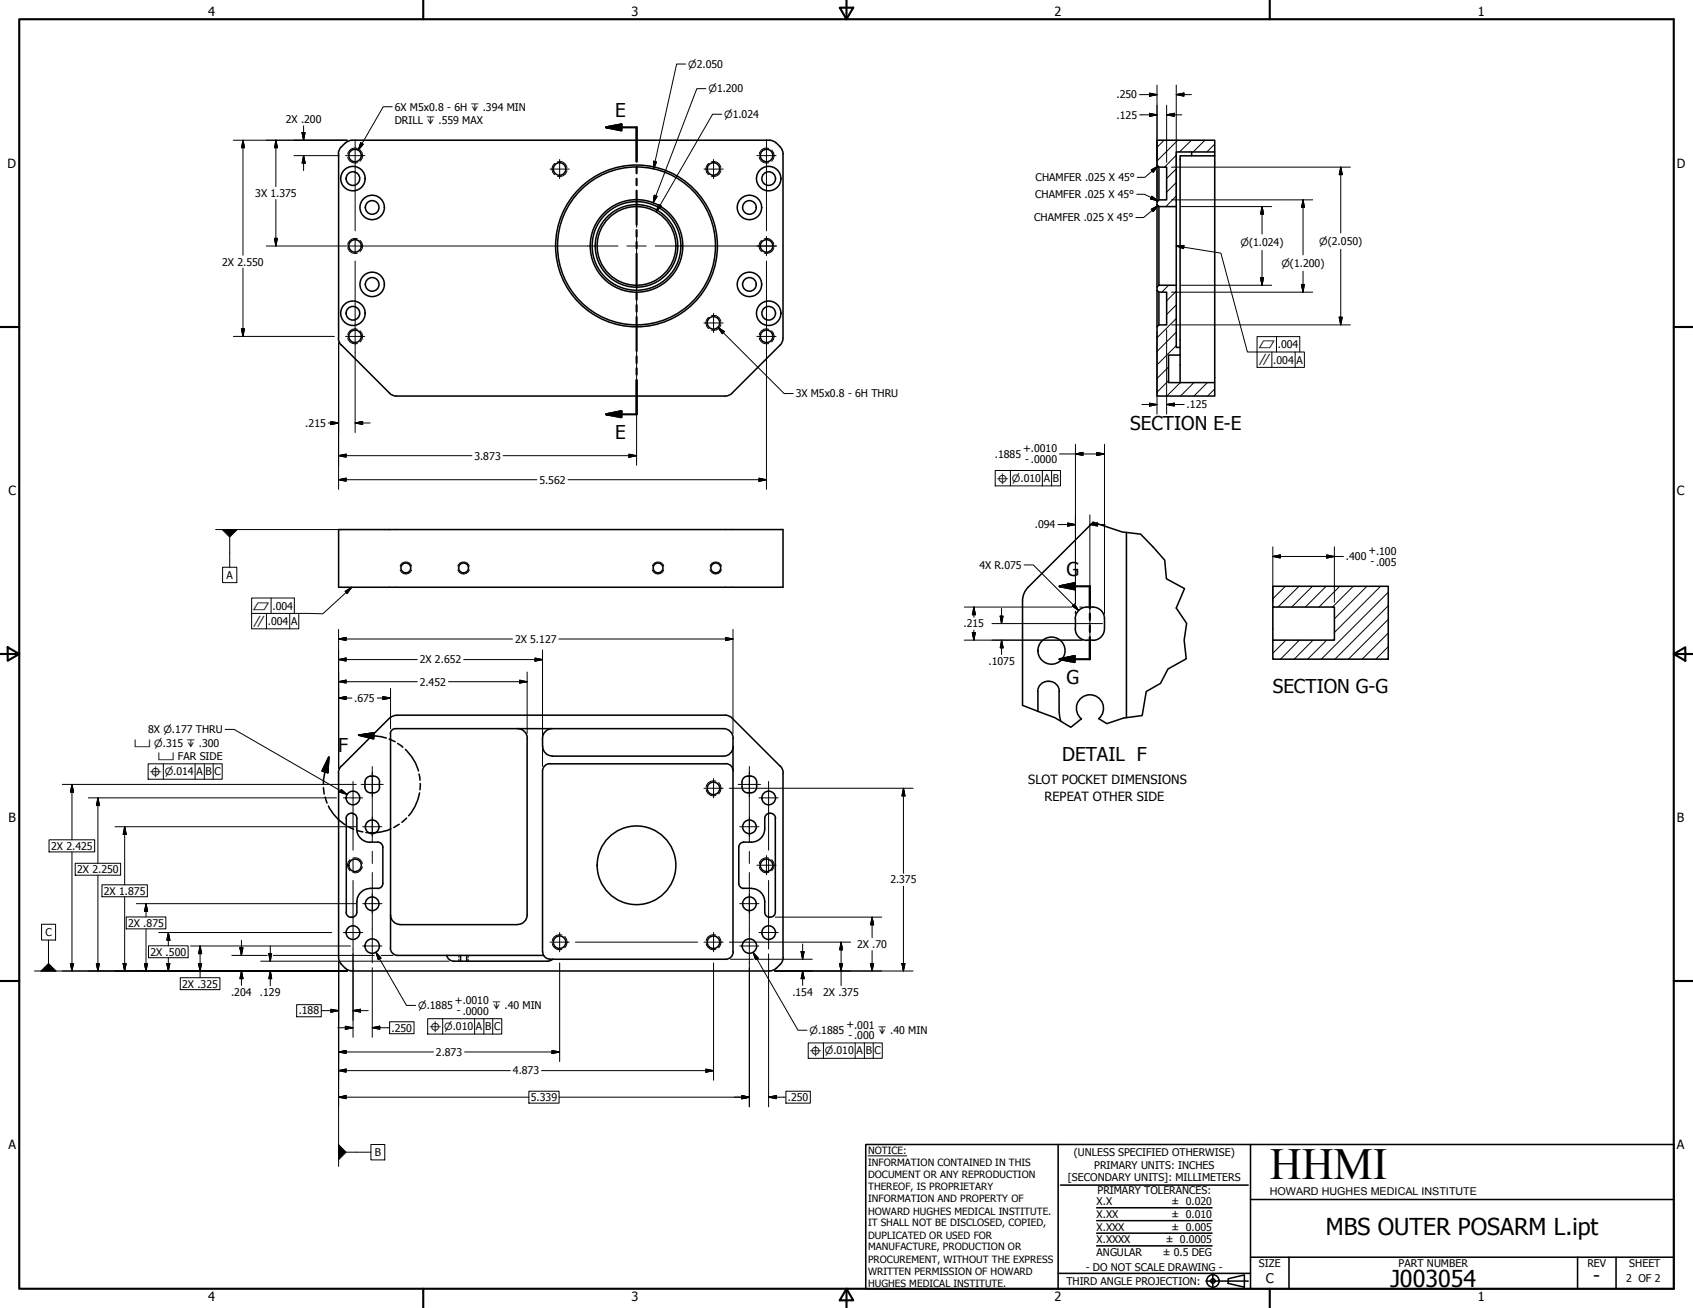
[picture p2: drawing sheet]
<svg xmlns="http://www.w3.org/2000/svg" width="559mm" height="432mm" viewBox="0 0 559 432" stroke-linecap="round" stroke-linejoin="round" font-family="sans-serif">
<!-- layer: Visible (ANSI) -->
<g fill="none" stroke="#000" stroke-width=".51">
<path d="M114 47.2a5.1 5.1 0 0 0-2.3 3.1v61.9l.9 1.7M116.2 46.3h137.8l.9 .1 1.3 .8a5.1 5.1 0 0 1 2.2 3.1v61.9l-.9 1.7-16.3 16.2-1.8 .6h-108.6M116.2 46.3l-1.4 .3-.8 .6M381.9 46.3h19v3.9h-12.7v18h-5.7l-.6-.6v-1l.6-.6h2.6v-10.8h-2.6l-.6-.7zM381.9 54.5v12.1M382.5 55.2v10.8M393.3 50.2v1.2h-3.8v63.3M400.9 50.2v1.2h-7.6M400.9 51.4v74.9M381.9 67.6v27.2M382.5 68.2v26M388.2 68.2v26"/>
<path d="M381.9 95.8v12.1M382.5 94.2h5.7v20.5h1.3v2.5h-3.8v9.1h15.2v4.4h-19v-22.8l.6-.6h2.6v-10.8h-2.6l-.6-.7v-1zM382.5 96.5v10.8M112.6 113.9l16 15.9 1.2 .8 1 .1M389.5 117.2v9.1M111.8 174.8h146.6v19.1h-146.6zM360.8 172.4l-21.5 21.5M371.8 175.8v61.1M339.4 193.9l-1.3 1.7-.6 2.7v34.6M420.1 193.5h38.1v24.1h-38.1v-6.3h20.3v-10.9h-20.3zM354.9 207.5a3.8 3.8 0 0 0 3.8 3.9M355 204.2v3.3"/>
<path d="M358.8 211.3h1.9M360.7 200.4a3.8 3.8 0 0 1 3.9 3.8 7.5 7.5 0 0 1-.7 5.5 3.8 3.8 0 0 1-3.2 1.7M360.7 200.4a4.7 4.7 0 0 0-5.5 2.4l-.3 1.4M420.1 200.4v10.9M128.6 237l-16 16M130.8 236.1h109.1l1.7 .9 16 16M130.8 236.2l-1.4 .3-.8 .6M342.6 228.2v6.6M345.9 224.9a3.3 3.3 0 0 0-3.4 3.4M345.9 224.9h.4M346.3 224.9a3.3 3.3 0 0 1 3.3 3.4M349.6 228.2v6.9"/>
<path d="M349.6 235.1l.5 3M362.7 237.2a4.5 4.5 0 0 0 .3-6.5 4.5 4.5 0 0 0-6.5 .1 4.5 4.5 0 0 0 .4 6.5M111.8 255.2v60.9l.3 1.4 .6 .8M112.6 252.9l-.7 1.3-.2 1M120.5 258.1v1.7M120.5 259.8a1.94 1.94 0 0 0 1.9 1.9M123.3 256.2a2.18 2.18 0 0 0-2.8 2M123.3 256.2a1.94 1.94 0 0 1 2 2M125.2 258.1v1.7M125.3 259.8a1.94 1.94 0 0 1-2 1.9M128.9 242.2v70.8M170.8 240.5a3.2 3.2 0 0 1 3.3 3.2l-.1 58.4"/>
<path d="M179.1 246.4a3.1 3.1 0 0 0 3.2 3.2M181.5 252.2h58M181.5 252.1l-1.1 .2-.8 .7-.5 1.5v59.8M182.2 249.6h56.6M182.3 240.5a3.2 3.2 0 0 0-3.2 3.2v2.7M238.8 240.5h-108.3l-1.2 .5-.5 1.2M238.8 240.5a3.2 3.2 0 0 1 3.2 3.2M239.6 252.1l1.5 .5 .7 .9 .2 1M241.9 243.7v70.6M242 246.4a3.2 3.2 0 0 1-3.2 3.2M244.9 259.8a1.94 1.94 0 0 0 2 1.9M244.9 258.1v1.7"/>
<path d="M246.8 256.2h1M246.9 256.2a1.94 1.94 0 0 0-2 2M247.8 256.2a1.94 1.94 0 0 1 1.9 2M249.7 258.1v1.7M249.7 259.8a1.94 1.94 0 0 1-1.9 1.9M257.6 252.9l.6 .8 .3 1.5M258.4 255.2v60.8M114.2 270.2a1.78 1.78 0 0 1 1.8-1.7 1.78 1.78 0 0 1 1.8 1.7v3.4M114.3 270.1v31M117.7 273.6a4.5 4.5 0 0 0 4.5 4.5M122.2 278l2.9 .1 .8 .4 .4 .7 .1 12.4-.5 1.2-1.2 .5M122.4 261.7h.9"/>
<path d="M246.8 261.7h1M252.4 273.6a4.4 4.4 0 0 1-4.4 4.4l-2.9 .1-.8 .4-.4 .7-.1 12.4 .5 1.2 1.2 .5M254.3 268.5l-1.1 .2-.7 1-.1 3.9M254.3 268.5l1.2 .5 .5 1.2M255.9 270.1v31M122.2 293.3a4.4 4.4 0 0 0-4.4 4.4v3.4M122.2 293.2h2.5M245.5 293.2h2.5M248 293.3a4.4 4.4 0 0 1 4.4 4.4v3.4M112.6 318.3l1.4 1.4M114 319.6l1.3 .8 .9 .1M114.2 301.1l.5 1.2 1.2 .5"/>
<path d="M116 302.8h.1M117.8 301.1l-.5 1.2-1.2 .5M128.8 313l.3 1 .7 .9 1.5 .5h20.7M128.9 302a3.1 3.1 0 0 0 3.1 3.2M132.1 305.2h38.7M147.4 315.4l.9 1.4 1.5 .5M149.8 317.3h30.9M152 317.3v-1.9h2.1v1.9M154.1 315.4h25.3M174 302a3.1 3.1 0 0 1-3.2 3.2M179.1 314.2l.3 1.2M179.4 315.4l1.1 1 1 .2"/>
<path d="M182.4 316.7l-1.6 .6M242 314.2l-.5 1.6-.9 .6-1 .3h-58.1M252.4 301.1l.5 1.2 1.2 .5M254.1 302.8h.2M255.9 301.1l-.5 1.2-1.1 .5M258.5 316.1l-.1 1a5.8 5.8 0 0 1-2.6 2.8l-1.8 .6h-137.8"/>
<circle cx="116.5" cy="59" r="4"/>
<circle cx="116.5" cy="59" r="2.25"/>
<circle cx="117.2" cy="51.3" r="2.06"/>
<circle cx="184.7" cy="55.8" r="2.06"/>
<circle cx="235.5" cy="55.8" r="2.06"/>
<circle cx="253" cy="51.3" r="2.06"/>
<circle cx="253.7" cy="59" r="4"/>
<circle cx="253.7" cy="59" r="2.25"/>
<circle cx="122.8" cy="68.5" r="4"/>
<circle cx="122.8" cy="68.5" r="2.25"/>
<circle cx="247.4" cy="68.5" r="4"/>
<circle cx="247.4" cy="68.5" r="2.25"/>
<circle cx="117.2" cy="81.2" r="2.06"/>
<circle cx="122.8" cy="93.9" r="4"/>
<circle cx="122.8" cy="93.9" r="2.25"/>
<circle cx="210.1" cy="81.2" r="26.1"/>
<circle cx="210.1" cy="81.2" r="13"/>
<circle cx="210.1" cy="81.2" r="14.6"/>
<circle cx="210.1" cy="81.2" r="15.3"/>
<circle cx="210.1" cy="81.2" r="13.6"/>
<circle cx="210.1" cy="81.2" r="26.7"/>
<circle cx="247.4" cy="93.9" r="4"/>
<circle cx="247.4" cy="93.9" r="2.25"/>
<circle cx="253" cy="81.2" r="2.06"/>
<circle cx="116.5" cy="103.4" r="4"/>
<circle cx="116.5" cy="103.4" r="2.25"/>
<circle cx="117.2" cy="111" r="2.06"/>
<circle cx="235.5" cy="106.6" r="2.06"/>
<circle cx="253" cy="111" r="2.06"/>
<circle cx="253.7" cy="103.4" r="4"/>
<circle cx="253.7" cy="103.4" r="2.25"/>
<circle cx="134" cy="187.5" r="1.62"/>
<circle cx="153" cy="187.5" r="1.62"/>
<circle cx="217.2" cy="187.5" r="1.62"/>
<circle cx="236.3" cy="187.5" r="1.62"/>
<circle cx="347.1" cy="214.8" r="4.5"/>
<circle cx="116.5" cy="263.4" r="2.25"/>
<circle cx="122.8" cy="273" r="2.25"/>
<circle cx="235.5" cy="260.3" r="2.06"/>
<circle cx="247.4" cy="273" r="2.25"/>
<circle cx="253.7" cy="263.4" r="2.25"/>
<circle cx="117.2" cy="285.7" r="2.06"/>
<circle cx="122.8" cy="298.4" r="2.25"/>
<circle cx="210.1" cy="285.7" r="13"/>
<circle cx="247.4" cy="298.4" r="2.25"/>
<circle cx="253" cy="285.7" r="2.06"/>
<circle cx="116.5" cy="307.9" r="2.25"/>
<circle cx="122.8" cy="312.3" r="2.38"/>
<circle cx="184.7" cy="311.1" r="2.06"/>
<circle cx="235.5" cy="311.1" r="2.06"/>
<circle cx="247.4" cy="312.3" r="2.38"/>
<circle cx="253.7" cy="307.9" r="2.25"/>
</g>
<!-- layer: Hidden Narrow (ANSI) -->
<g fill="none" stroke="#000" stroke-width=".33">
<path d="M114.8 51.9a2.37 2.37 0 0 0 3.2 1.8M118 49a2.34 2.34 0 0 0-3.2 1.9M118.9 49.5a2.47 2.47 0 0 1 0 3.7M183.1 54a2.35 2.35 0 0 0 0 3.7M184 53.5a2.34 2.34 0 0 1 3.1 1.8M187.1 56.3a2.37 2.37 0 0 1-3.1 1.9M233.9 54a2.35 2.35 0 0 0 0 3.7M234.8 53.5a2.34 2.34 0 0 1 3.1 1.8M237.9 56.3a2.37 2.37 0 0 1-3.1 1.9M250.6 51.9a2.34 2.34 0 0 0 3.1 1.8M253.7 49a2.27 2.27 0 0 0-3.1 1.9M254.7 49.5a2.47 2.47 0 0 1 0 3.7"/>
<path d="M118 78.9a2.34 2.34 0 0 0-3.2 1.8M118.9 79.4a2.47 2.47 0 0 1 0 3.7M251.3 79.4a2.47 2.47 0 0 0 0 3.7M252.2 78.9a2.34 2.34 0 0 1 3.2 1.8M114.8 81.7a2.37 2.37 0 0 0 3.2 1.9M255.4 81.7a2.37 2.37 0 0 1-3.2 1.9M114.8 111.6a2.37 2.37 0 0 0 3.2 1.8M118 108.7a2.34 2.34 0 0 0-3.2 1.9M118.9 109.2a2.47 2.47 0 0 1 0 3.7M233.9 104.8a2.35 2.35 0 0 0 0 3.7M234.8 104.3a2.34 2.34 0 0 1 3.1 1.8M237.9 107.1a2.37 2.37 0 0 1-3.1 1.9"/>
<path d="M250.6 111.6a2.34 2.34 0 0 0 3.1 1.8M253.7 108.7a2.27 2.27 0 0 0-3.1 1.9M254.7 109.2a2.47 2.47 0 0 1 0 3.7M132.1 188.2a2.03 2.03 0 0 0 1.9 1.3 2.03 2.03 0 0 0 1.9-1.3M132.1 186.9a1.96 1.96 0 0 1 1.9-1.4 1.96 1.96 0 0 1 1.8 1.4M151.1 188.2a2.03 2.03 0 0 0 1.9 1.3 2.03 2.03 0 0 0 1.9-1.3M151.1 186.9a1.96 1.96 0 0 1 1.9-1.4 1.96 1.96 0 0 1 1.9 1.4M215.3 188.2a2.03 2.03 0 0 0 1.9 1.3 2.03 2.03 0 0 0 1.9-1.3M215.3 186.9a1.96 1.96 0 0 1 1.9-1.4 1.96 1.96 0 0 1 1.9 1.4M234.3 188.2a2.03 2.03 0 0 0 1.9 1.3 2.03 2.03 0 0 0 1.9-1.3M234.4 186.9a1.96 1.96 0 0 1 1.9-1.4 1.96 1.96 0 0 1 1.8 1.4M236.3 257.9a2.45 2.45 0 0 0-3.2 1.8"/>
<path d="M237.2 258.4a2.47 2.47 0 0 1 0 3.7M233.1 260.7a2.37 2.37 0 0 0 3.2 1.9M115.5 283.8a2.47 2.47 0 0 0 0 3.7M116.5 283.3a2.37 2.37 0 0 1 3.1 1.8M119.6 286.1a2.34 2.34 0 0 1-3.1 1.9M250.6 286.1a2.34 2.34 0 0 0 3.1 1.9M253.7 283.3a2.37 2.37 0 0 0-3.1 1.8M254.7 283.8a2.47 2.47 0 0 1 0 3.7M151.4 315.4v.6M151.4 316.7v.6M154.6 315.4v.6M154.6 316.7v.6"/>
<path d="M182.3 311.5a2.37 2.37 0 0 0 3.2 1.9M185.5 308.7a2.45 2.45 0 0 0-3.2 1.8M186.4 309.2a2.47 2.47 0 0 1 0 3.7M233.1 311.5a2.37 2.37 0 0 0 3.2 1.9M236.3 308.7a2.45 2.45 0 0 0-3.2 1.8M237.2 309.2a2.47 2.47 0 0 1 0 3.7"/>
</g>
<!-- layer: Symbol (ANSI) -->
<path d="M360.8 172.4l9.7 3.2 6 .7 4.1 4.3 3.8 4.3 .6 6.2 6 3.2-2.8 6.4 3.5 5.1-.9 5.5 .7 6.2-6 3.4-2.5 4.7-4.7 2.7-1.3 7.9-6.2 .8-5.5 1.9-2.7-1.7M337.5 232.9l5.1 1.9a33.1 33.1 0 0 1 10.8 5.3l3.5-2.8" fill="none" stroke="#000" stroke-width=".51"/>
<!-- layer: Title (ANSI) -->
<g fill="none" stroke="#000" stroke-width=".7">
<path d="M200.1 42l5-.9v2zM200.1 42h10v11.3M210.1 55.1v2.1M210.1 59v2.2M210.1 62.9v11.3M210.1 75.9v2.2M210.1 79.9v2.1M210.1 83.8v11.3M210.1 96.8v2.1M210.1 100.7v2.2M210.1 104.6v11.3M210.1 117.7v2.1"/>
<path d="M200.1 136.8l5-1v1.9zM210.1 121.6v2.1M210.1 125.5v11.3h-10M349.8 193.5l4.9-1v2.1zM349.8 193.5h9.9v7.3M349.8 217.6l4.9-1v2zM359.7 202.6v2.1M359.7 206.4v2.2M359.7 210.4v7.2h-9.9"/>
</g>
<path d="M200.1 42l5-.9zM200.1 42l5-.9v2zM200.1 136.8l5-1zM200.1 136.8l5-1v1.9zM349.8 193.5l4.9-1zM349.8 193.5l4.9-1v2.1zM349.8 217.6l4.9-1zM349.8 217.6l4.9-1v2z" fill="#000" stroke="#000" stroke-width=".7"/>
<!-- layer: Hatch (ANSI) -->
<g fill="none" stroke="#000" stroke-width=".51">
<path d="M108.5 249.9l-.3 5.2-1.9-.6zM108.5 249.9l-1.2 4.9-.6 4.2M118.4 242.7l5-.8-.1 2zM118.4 242.7l5 .2 4.1 .7M128.5 244l1.9 .9M131.3 245.4l1.7 1.3M133.8 247.4a15.4 15.4 0 0 1 4.3 7.1M138.3 255.5l.3 2.1M138.7 258.6l-.1 2.1M106.7 260l.3 2.1M107.3 263.1l.6 2M108.4 266.1a15.7 15.7 0 0 0 5.5 6.2"/>
<path d="M114.8 272.8l1.9 .9M117.7 274.1l2.1 .5M129 273.6a15.8 15.8 0 0 1-8.2 1.2M131.8 272.1l-1.8 1.1M134.2 270.1l-1.5 1.4M138.5 261.7a15.4 15.4 0 0 1-3.6 7.6"/>
</g>
<path d="M108.5 249.9l-.3 5.2zM108.5 249.9l-.3 5.2-1.9-.6zM118.4 242.7l5-.8zM118.4 242.7l5-.8-.1 2z" fill="#000" stroke="#000" stroke-width=".51"/>
<!-- layer: Break Line (ANSI) -->
<g fill="none" stroke="#000" stroke-width=".7">
<path d="M6.3 6.3h546.1v419.1h-546.1zM139.7 0v6.3M277.2 2.5h4.4l-2.2 3.8zM279.4 0v6.3M419.1 0v6.3M0 107.9h6.3M552.4 107.9h6.4M0 215.9h6.3M2.5 213.7l3.8 2.2-3.8 2.2zM552.4 215.9l3.9-2.2v4.4zM552.4 215.9h6.4M0 323.8h6.3"/>
<path d="M552.4 323.8h6.4M139.7 425.4v6.4M279.4 425.4l2.2 3.9h-4.4zM279.4 425.4v6.4M419.1 425.4v6.4"/>
</g>
<!-- layer: Border (ANSI) -->
<g fill="none" stroke="#000" stroke-width=".51">
<path d="M285.8 377.8h266.6v47.6h-266.6zM349.2 377.8v47.6M412.7 377.8v47.6M350 391.2h62M361.9 398.7h38.1M412.7 396h139.7M361.9 411.3h38.1M361.9 407.1h38.1M361.9 403h38.1M412.7 415h139.7M425.4 415v10.4M520.7 415v10.4"/>
<path d="M533.4 415v10.4M349.2 420.4h63.5M398 422.9h14M400.3 420.6v4.6M405.4 422.1l5.3-1.2v4l-5.3-1.2z"/>
<circle cx="400.3" cy="422.9" r="2.06"/>
<circle cx="400.3" cy="422.9" r=".73"/>
</g>
<path d="M286.5 381.6h12.8" fill="none" stroke="#000" stroke-width=".33"/>
<!-- layer: Section Line (ANSI) -->
<g fill="none" stroke="#000" stroke-width=".33">
<path d="M384.2 46.3l-2.3 2.3M388.2 55.8l-3.1 3.1M388.2 51.2l-3.8 4M388.7 46.3l-6.8 6.8M393.3 46.3l-4 3.9M397.7 46.3l-3.9 3.9M400.9 47.6l-2.6 2.6M382.5 66l-.6 .6M388.2 64.7l-3.4 3.5M388.2 60.3l-3.1 3.1M385.7 94.2l-2.2 2.3M388.2 96.1l-3.1 3.2"/>
<path d="M388.2 114.1l-6.3 6.4M388.2 109.7l-6.3 6.3M388.2 105.2l-6.3 6.3M388.2 100.6l-3.1 3.2M385.7 125.7l-3.8 3.8M385.7 121.2l-3.8 3.8M389.6 126.3l-4.5 4.4M394.1 126.3l-4.5 4.4M398.5 126.3l-4.4 4.4M400.9 128.4l-2.3 2.3M424.2 193.5l-4.1 4.2M428.8 193.5l-7 6.9"/>
<path d="M433.2 193.5l-6.9 6.9M437.7 193.5l-6.9 6.9M442.2 193.5l-6.8 6.9M446.7 193.5l-6.9 6.9M451.2 193.5l-10.8 10.8M455.7 193.5l-15.3 15.3M458.2 200l-17.6 17.6M458.2 195.5l-22.1 22.1M424.4 211.3l-4.3 4.3M428.9 211.3l-6.2 6.3M433.4 211.3l-6.2 6.3M437.9 211.3l-6.3 6.3"/>
<path d="M458.2 213.5l-4.1 4.1M458.2 209l-8.6 8.6M458.2 204.5l-13.1 13.1"/>
</g>
<!-- layer: Visible Narrow (ANSI) -->
<g fill="#000" stroke="#000" stroke-width=".33">
<path d="M119.1 47.1l-.9 2.5zM119.1 47.1l.8 .5-1.7 2zM382.2 54.9l-1.6 1.9zM380 56.1l2.2-1.2-1.6 1.9zM379.7 65.7l2.5 .6zM380.2 64.8l2 1.5-2.5-.6zM382.2 67.9l-1.6 1.9zM380 69.1l2.2-1.2-1.6 1.9zM388.2 81.2l2.6-.1zM388.2 81.2l2.6-.1-.1 1zM237 108.1l2.1 1.4zM237 108.1l2.1 1.4-.7 .7z"/>
<path d="M73.3 174.8h5zM73.3 174.8h5l-2.5 2.5zM116.1 193.9l-1.5 2zM113.9 195.2l2.2-1.3-1.5 2zM112.1 261.5l2.5 .8zM112.6 260.6l2 1.7-2.5-.8zM124.1 314.4l1.6 1.9zM124.1 314.4l1.6 1.9-.9 .5zM248.5 314.4l1.8 1.9zM248.5 314.4l1.8 1.9-.9 .5zM13.5 320.5h5zM16 318.1l2.5 2.4h-5z"/>
<path d="M111.8 377.9v4.9zM111.8 377.9l2.4 2.5-2.4 2.4z"/>
</g>
<g fill="none" stroke="#000" stroke-width=".33">
<path d="M129.5 35.2h-3l-8.3 14.4M119.1 47.1l.8 .5-1.7 2zM380 56.1l2.2-1.2-1.6 1.9zM382.2 54.9l-4.3 3.6h-2.6M375.2 64.1h2.5l4.5 2.2M380 69.1l2.2-1.2-1.6 1.9zM380.2 64.8l2 1.5-2.5-.6zM382.2 67.9l-4.8 3.9h-2.5M388.2 81.2l2.6-.1-.1 1zM388.2 81.2l14.8 2.4 8.7 32.6h18.8v5.1h-15.6v-10.2h14.1v5.1M237 108.1l2.1 1.4-.7 .7zM237 108.1l21.8 21.8h3"/>
<path d="M419.8 116.2v5.1M421.3 111.1v5.1M427.5 116.2v5.1M328.5 155.3h21.5v5.1h-21.5zM333.5 155.3v5.1M344 155.3v5.1M347.1 155.3v5.1M71.2 174.8h58M75.8 177.3v10M73.5 187.3h4.7v5h-4.7zM89.5 197.4v5.1M113.9 195.2l2.2-1.3-1.5 2z"/>
<path d="M116.1 193.9l-9.5 8.7-8-.1M83.1 202.5h15.5v5.1h-15.5v-10.2h14.1v5.1M87.9 202.5v5.1M95.6 202.5v5.1M48.9 252.2h24.4v5h-24.4zM53.9 252.2v5M64.4 252.2v5M67.4 252.2v5M70.4 252.2v5M74.3 240.8h3l37.3 21.5M112.6 260.6l2 1.7-2.5-.8zM13.7 305.1h4.7v5.2h-4.7z"/>
<path d="M16 310.3v7.8M111.8 317.7v67.4M124.1 314.4l1.6 1.9-.9 .5zM124.1 314.4l10.1 17.5h3M248.5 314.4l1.8 1.9-.9 .5zM248.5 314.4l14.9 25.7h3M11.4 320.5h103.2M141.2 336.3h24.4v5.1h-24.4zM146.1 336.3v5.1M156.7 336.3v5.1M159.7 336.3v5.1M162.6 336.3v5.1"/>
<path d="M266.8 344.3h24.4v5.1h-24.4zM271.8 344.3v5.1M282.3 344.3v5.1M285.3 344.3v5.1M288.2 344.3v5.1M122.4 377.8h4.6v5.1h-4.6zM114.2 380.4h8.2"/>
</g>
<!-- layer: Detail Boundary (ANSI) -->
<g fill="none" stroke="#000" stroke-width=".33">
<path d="M114 51.4h6.4M181.5 55.8h6.4M184.7 52.6v6.4M232.3 55.8h6.4M235.5 52.6v6.4M249.8 51.4h6.4M210.1 65v10.1M210.1 78v6.4M253 78v6.4M193.9 81.2h10.1M206.9 81.2h6.4M210.1 87.4v9.9"/>
<path d="M216.3 81.2h40M249.8 81.2h6.4M114 111.1h6.4M232.3 106.6h6.4M235.5 103.4v6.4M249.8 111.1h6.4M235.5 257v6.4M113.3 263.4h6.4M119.7 272.9h6.3M122.9 269.7v6.4M232.3 260.2h6.4M244.2 272.9h6.3"/>
<path d="M247.3 269.7v6.4M250.5 263.4h6.4M119.7 298.3h6.3M122.9 295.1v6.4M244.2 298.3h6.3M247.3 295.1v6.4M249.8 285.6h6.4M253 282.4v6.4M113.3 307.8h6.4M119.7 312.3h6.3M181.5 311h6.4M184.7 307.8v6.4"/>
<path d="M232.3 311h6.4M235.5 307.8v6.4M244.2 312.3h6.3M250.5 307.8h6.4"/>
</g>
<!-- layer: Dimension (ANSI) -->
<g fill="none" stroke="#000" stroke-width=".33">
<path d="M117.2 46.1v30.1M253 46.1v30.1M117.2 79.2v4M253 79.2v4M117.2 86.2v30.1M253 86.2v30.1M355.6 205.9h8.3M359.7 201v9.7M116.5 258v22.7M119.2 259h7.3M122.9 255v8M122.9 253v25.1"/>
<path d="M243.6 259h7.4M247.3 255v8M247.3 253v25.1M253.7 258v22.7M116.5 283.7v4M116.5 290.6v22.7M122.9 281.1v4M122.9 288v29.9M247.3 281.1v4M247.3 288v29.9M253.7 283.7v4M253.7 290.6v22.7"/>
</g>
<!-- layer: Center Mark (ANSI) -->
<g fill="none" stroke="#000" stroke-width=".33">
<path d="M226.3 21.1h-3l-7.6 34.7M233 29.3h-3l-14.4 37.7M238.2 37.7h-3l-18.6 32.2M376.1 31.2h5.8M376.2 37.9h5.7M379.4 37.4l2.5 .5-2.5 .5zM379.4 30.7l2.5 .5-2.5 .6zM381.9 28.1v26.5M385.1 37.9l2.5-.5v1zM385.1 37.9h5M385.1 34.7v18.9M388.2 31.2l2.6-.5v1.1z"/>
<path d="M388.2 31.2h5.1M388.2 28.1v38.5M77 46.3h37.6M80.2 46.3l.5 2.5h-1zM80.2 46.3v38M91.1 46.3l.5 2.5h-1zM91.1 46.3v15.3M97 51.4h15M99.7 43.8h1l-.5 2.5zM100.2 51.4l.5 2.4h-1zM100.2 41.5v4.8M100.2 51.4v4.9"/>
<path d="M215.8 53.2l.9 .3-1 2.3zM381.9 56.5v8.5M386.7 55.2h59M442.5 55.2l.5 2.5h-1zM442.5 55.2v21.7M90.6 78.7h1l-.5 2.5zM91.1 65.8v15.4M216 64.5l.9 .3-1.3 2.2zM217.4 67.5l.9 .5-1.7 1.9zM386.7 66h46.6M389.8 68.2h29.9M416.6 68.2l.5 2.5h-1z"/>
<path d="M416.6 68.2v9.1M430.1 66l.4 2.5h-.9zM430.1 66v18.1M80.2 88.5v22.6M87.9 81.2h29.2M117.3 81.2h76.6M210.1 98.9v54.7M386.7 96.5h46.6M389.8 94.2h29.9M416.1 91.7h1l-.5 2.5zM416.6 82.7v11.5M429.6 93.9h.9l-.4 2.6z"/>
<path d="M430.1 89.5v7M442.5 82.3v25M77 111.1h33.4M79.7 108.5h1l-.5 2.6zM111.8 113.2v48.3M117.2 116.3v26.5M253 116.3v45.2M381.9 109.5v27.2M385.1 108.8v27.9M386.7 107.3h59M442 104.7h1l-.5 2.6zM108.3 139.6h3.5"/>
<path d="M109.2 139.1l2.6 .5-2.6 .5zM117.2 139.6l2.5-.5v1zM117.2 139.6h5M376.9 133.5h5M379.4 133.1l2.5 .4-2.5 .5zM385.1 133.5l2.5-.4v.9zM385.1 133.5h5.7M111.8 150.4l2.4-.5v1zM111.8 158.4l2.4-.5v1zM111.8 150.4h44M111.8 158.4h65.4M166.1 150.4h44"/>
<path d="M187.5 158.4h65.5M207.6 149.9l2.5 .5-2.5 .5zM250.5 157.9l2.5 .5-2.5 .5zM349.7 149.9h14.9M355 149.9l2.4-.5v1zM355 146.7v52.6M362 149.4l2.6 .5-2.6 .5zM364.6 146.7v55.9M349.2 173.2h5.8M352.4 172.7l2.6 .5-2.6 .5zM359.7 173.2l2.6-.5v1zM359.7 173.2h5"/>
<path d="M359.7 170v29.5M338 186.5h3.1l14.9 15M354.6 199.4l1.4 2.1-2.1-1.4zM420.1 183.7l2.5-.5v1zM420.1 183.7h23.3M420.1 180.5v18.3M437.9 183.2l2.5 .5-2.5 .5zM440.4 180.5v18.3M111.8 217.7l2.4-.5v1zM111.8 210.9l2.4-.5v1.1zM111.8 207.8v45.8M111.8 217.7h25.9"/>
<path d="M111.8 210.9h57.4M153 217.7h26.1M176.6 217.2l2.5 .5-2.5 .5zM179.1 214.6v38.4M184.5 210.9h57.4M239.5 210.4l2.4 .5-2.4 .6zM241.9 207.8v34.3M318.3 211.3h38.9M318.3 200.4h35.5M320.9 208.9h1l-.5 2.4zM321.4 200.4l.5 2.5h-1zM321.4 200.4v3.4"/>
<path d="M321.4 208v3.3M327.4 205.9h28.2M330.1 203.4h1l-.5 2.5zM330.6 211.3l.5 2.6h-1zM330.6 200.9v5M330.6 211.3v4.8M355 201.8v.8M356.4 200.4h.8M111.8 230.4l2.4-.5v1zM111.8 225l2.4-.5v1zM111.8 230.4h4.3M111.8 225h25.9"/>
<path d="M124.5 230.4h4.4M126.4 229.9l2.5 .5-2.5 .5zM128.9 227.3v13.3M148 225h26M171.5 224.5l2.5 .5-2.5 .5zM174 221.9v20.2M20.6 259h95.8M23.7 259l.6 2.5h-1.1zM23.7 259v18.2M116.6 259h1M16.2 277.2h15v4h-15zM29.1 263.4h82"/>
<path d="M32.3 263.4l.5 2.5h-1zM32.3 263.4v21.6M38 272.9h78.4M41.1 272.9l.6 2.6h-1.1zM41.1 272.9v19.2M116.6 272.9h.8M240.7 260.2h6.6M247.5 260.2h6.1M253.8 260.2h47.6M298.2 260.2l.5 2.6h-1zM298.2 260.2v28.1M23.7 281.2v39.3"/>
<path d="M24.8 285h15v3.9h-15zM32.3 288.9v31.6M33.7 292.1h14.9v3.9h-14.9zM41.1 296v24.5M45 298.3h71.4M48.2 298.3l.5 2.6h-1zM48.2 298.3v4.4M116.6 298.3h.8M298.2 292.5v28M23.2 318.1h1.1l-.6 2.4zM31.8 318.1h1l-.5 2.4zM40.6 318.1h1.1l-.6 2.4z"/>
<path d="M41.7 302.7h13v3.9h-13zM47.7 318.1h1l-.5 2.4zM48.2 306.6v13.9M49 312.2h13.1v4h-13.1zM52.4 307.8h57.1M55.1 318.1h1l-.5 2.4zM55.6 307.8l.5 2.6h-1zM55.6 307.8v4.4M55.6 316.2v4.3M62.9 312.3h52.8M65.5 318.1h1l-.5 2.4zM66 312.3l.5 2.5h-1z"/>
<path d="M66 312.3v10.5M76.5 315.4h11.7M79.2 312.9h1l-.5 2.5zM79.7 310.4v5M86 317.3h36.7M88.7 314.8h1l-.5 2.5zM89.2 312.3v5M90.2 315.4h32.5M111.8 317.6v47.8M116.5 313.3v29.2M122.9 319.5v23M122.9 315.4h.6"/>
<path d="M122.9 317.3h25.3M125.8 315.4h3.9M184.7 317.9v32.6M189.9 311h40.4M235.5 317.9v38.7M240.7 311h6.6M241.1 316.7h6.2M247.3 317.9v47.5M247.5 311h6.1M247.5 316.7h1.2M249.4 316.7h18.7M253.7 314.9v50.5"/>
<path d="M253.8 311h27M255.8 302.8h35.2M264.4 314.1h1l-.5 2.6zM264.9 311.7v5M277.1 318.1h1l-.5 2.4zM277.6 311l.5 2.6h-1zM277.6 311v14.4M287.3 318.1h1.1l-.6 2.4zM287.8 302.8l.6 2.5h-1.1zM287.8 302.8v6.8M287.8 313.8v6.7M297.7 318.1h1l-.5 2.4z"/>
<path d="M20.6 320.5h94M59.5 322.8h13.1v3.9h-13.1zM79.7 320.5l.5 2.6h-1zM79.7 320.5v4.8M89.2 320.5l.5 2.6h-1zM89.2 320.5v4.9M97.9 331.7h8.1v4h-8.1zM106 333.6h5.8M109.2 333.2l2.6 .4-2.6 .5zM111.5 339.3h5M114 338.8l2.5 .5-2.5 .5zM116.5 333.6l2.5-.4v.9z"/>
<path d="M116.5 333.6h5M122.9 339.3l2.4-.5v1zM122.9 339.3h5.7M128.6 337.3h8.1v3.9h-8.1zM255.6 320.5h45.8M264.9 320.5l.5 2.6h-1zM264.9 320.5v4.8M111.8 347.3l2.4-.5v1zM111.8 353.4l2.4-.5v1zM111.8 347.3h31.3M111.8 353.4h56.7M153.4 347.3h31.3"/>
<path d="M178.8 353.4h56.7M182.2 346.8l2.5 .5-2.5 .5zM233 352.9l2.5 .5-2.5 .5zM111.8 362.2l2.4-.5v1zM111.8 362.2h62.8M174.6 360.2h9.9v4h-9.9zM184.5 362.2h62.8M244.9 361.7l2.4 .5-2.4 .5zM253.7 362.2l2.5-.5v1zM253.7 362.2h5.7M259.4 360.2h8.1v4h-8.1z"/>
</g>
<g fill="#000" stroke="#000" stroke-width=".33">
<path d="M379.4 38.4l2.5-.5zM379.4 37.4l2.5 .5-2.5 .5zM379.4 31.8l2.5-.6zM379.4 30.7l2.5 .5-2.5 .6zM385.1 37.9l2.5-.5zM385.1 37.9l2.5-.5v1zM388.2 31.2l2.6-.5zM388.2 31.2l2.6-.5v1.1zM80.2 46.3l.5 2.5zM80.2 46.3l.5 2.5h-1zM91.1 46.3l.5 2.5zM91.1 46.3l.5 2.5h-1z"/>
<path d="M99.7 43.8l.5 2.5zM99.7 43.8h1l-.5 2.5zM100.2 51.4l.5 2.4zM100.2 51.4l.5 2.4h-1zM215.8 53.2l-.1 2.6zM215.8 53.2l.9 .3-1 2.3zM442.5 55.2l.5 2.5zM442.5 55.2l.5 2.5h-1zM90.6 78.7l.5 2.5zM90.6 78.7h1l-.5 2.5zM216 64.5l-.4 2.5zM216 64.5l.9 .3-1.3 2.2z"/>
<path d="M217.4 67.5l-.8 2.4zM217.4 67.5l.9 .5-1.7 1.9zM416.6 68.2l.5 2.5zM416.6 68.2l.5 2.5h-1zM430.1 66l.4 2.5zM430.1 66l.4 2.5h-.9zM416.1 91.7l.5 2.5zM416.1 91.7h1l-.5 2.5zM429.6 93.9l.5 2.6zM429.6 93.9h.9l-.4 2.6zM79.7 108.5l.5 2.6zM79.7 108.5h1l-.5 2.6z"/>
<path d="M442 104.7l.5 2.6zM442 104.7h1l-.5 2.6zM117.2 139.6l2.5-.5zM117.2 139.6l2.5-.5v1zM379.4 134l2.5-.5zM379.4 133.1l2.5 .4-2.5 .5zM385.1 133.5l2.5-.4zM385.1 133.5l2.5-.4v.9zM109.2 140.1l2.6-.5zM109.2 139.1l2.6 .5-2.6 .5zM111.8 150.4l2.4-.5zM111.8 150.4l2.4-.5v1z"/>
<path d="M111.8 158.4l2.4-.5zM111.8 158.4l2.4-.5v1zM207.6 150.9l2.5-.5zM207.6 149.9l2.5 .5-2.5 .5zM250.5 158.9l2.5-.5zM250.5 157.9l2.5 .5-2.5 .5zM355 149.9l2.4-.5zM355 149.9l2.4-.5v1zM362 150.4l2.6-.5zM362 149.4l2.6 .5-2.6 .5zM352.4 173.7l2.6-.5zM352.4 172.7l2.6 .5-2.6 .5z"/>
<path d="M359.7 173.2l2.6-.5zM359.7 173.2l2.6-.5v1zM420.1 183.7l2.5-.5zM420.1 183.7l2.5-.5v1zM437.9 184.2l2.5-.5zM437.9 183.2l2.5 .5-2.5 .5zM111.8 217.7l2.4-.5zM111.8 217.7l2.4-.5v1zM111.8 210.9l2.4-.5zM111.8 210.9l2.4-.5v1.1zM176.6 218.2l2.5-.5zM176.6 217.2l2.5 .5-2.5 .5z"/>
<path d="M239.5 211.5l2.4-.6zM239.5 210.4l2.4 .5-2.4 .6zM320.9 208.9l.5 2.4zM320.9 208.9h1l-.5 2.4zM321.4 200.4l.5 2.5zM321.4 200.4l.5 2.5h-1zM330.1 203.4l.5 2.5zM330.1 203.4h1l-.5 2.5zM330.6 211.3l.5 2.6zM330.6 211.3l.5 2.6h-1zM353.9 200.1l2.1 1.4zM354.6 199.4l1.4 2.1-2.1-1.4z"/>
<path d="M111.8 230.4l2.4-.5zM111.8 230.4l2.4-.5v1zM111.8 225l2.4-.5zM111.8 225l2.4-.5v1zM126.4 230.9l2.5-.5zM126.4 229.9l2.5 .5-2.5 .5zM171.5 225.5l2.5-.5zM171.5 224.5l2.5 .5-2.5 .5zM23.7 259l.6 2.5zM23.7 259l.6 2.5h-1.1zM32.3 263.4l.5 2.5zM32.3 263.4l.5 2.5h-1z"/>
<path d="M41.1 272.9l.6 2.6zM41.1 272.9l.6 2.6h-1.1zM298.2 260.2l.5 2.6zM298.2 260.2l.5 2.6h-1zM23.2 318.1l.5 2.4zM23.2 318.1h1.1l-.6 2.4zM31.8 318.1l.5 2.4zM31.8 318.1h1l-.5 2.4zM40.6 318.1l.5 2.4zM40.6 318.1h1.1l-.6 2.4zM47.7 318.1l.5 2.4zM47.7 318.1h1l-.5 2.4z"/>
<path d="M48.2 298.3l.5 2.6zM48.2 298.3l.5 2.6h-1zM55.1 318.1l.5 2.4zM55.1 318.1h1l-.5 2.4zM55.6 307.8l.5 2.6zM55.6 307.8l.5 2.6h-1zM65.5 318.1l.5 2.4zM65.5 318.1h1l-.5 2.4zM66 312.3l.5 2.5zM66 312.3l.5 2.5h-1zM79.2 312.9l.5 2.5zM79.2 312.9h1l-.5 2.5z"/>
<path d="M88.7 314.8l.5 2.5zM88.7 314.8h1l-.5 2.5zM264.4 314.1l.5 2.6zM264.4 314.1h1l-.5 2.6zM277.1 318.1l.5 2.4zM277.1 318.1h1l-.5 2.4zM277.6 311l.5 2.6zM277.6 311l.5 2.6h-1zM287.3 318.1l.5 2.4zM287.3 318.1h1.1l-.6 2.4zM287.8 302.8l.6 2.5zM287.8 302.8l.6 2.5h-1.1z"/>
<path d="M297.7 318.1l.5 2.4zM297.7 318.1h1l-.5 2.4zM79.7 320.5l.5 2.6zM79.7 320.5l.5 2.6h-1zM89.2 320.5l.5 2.6zM89.2 320.5l.5 2.6h-1zM109.2 334.1l2.6-.5zM109.2 333.2l2.6 .4-2.6 .5zM114 339.8l2.5-.5zM114 338.8l2.5 .5-2.5 .5zM116.5 333.6l2.5-.4zM116.5 333.6l2.5-.4v.9z"/>
<path d="M122.9 339.3l2.4-.5zM122.9 339.3l2.4-.5v1zM264.9 320.5l.5 2.6zM264.9 320.5l.5 2.6h-1zM111.8 347.3l2.4-.5zM111.8 347.3l2.4-.5v1zM111.8 353.4l2.4-.5zM111.8 353.4l2.4-.5v1zM182.2 347.8l2.5-.5zM182.2 346.8l2.5 .5-2.5 .5zM233 353.9l2.5-.5zM233 352.9l2.5 .5-2.5 .5z"/>
<path d="M111.8 362.2l2.4-.5zM111.8 362.2l2.4-.5v1zM244.9 362.7l2.4-.5zM244.9 361.7l2.4 .5-2.4 .5zM253.7 362.2l2.5-.5zM253.7 362.2l2.5-.5v1z"/>
</g>
<text font-size="14.7" x="419.1" y="389.2">HHMI</text>
<g font-size="7.7">
<text x="437.6" y="407.6">MBS OUTER POSARM L.ipt</text>
<text x="458.9" y="424.8">J003054</text>
</g>
<g font-size="6.3">
<text x="203.1" y="38.5">E</text>
<text x="373.1" y="141.9">SECTION E-E</text>
<text x="203.1" y="144.8">E</text>
<text x="352" y="190">G</text>
<text x="352" y="225.7">G</text>
<text x="420.1" y="228.8">SECTION G-G</text>
<text x="111.6" y="248.3">F</text>
<text x="350.6" y="251.2">DETAIL F</text>
<text x="525.8" y="423.2">-</text>
</g>
<text font-size="4.4" x="417.8" y="423.5">C</text>
<g font-size="4.2">
<text x="68.7" y="5.3">4</text>
<text x="208.4" y="5.3">3</text>
<text x="348.1" y="5.3">2</text>
<text x="487.8" y="5.3">1</text>
<text x="2.5" y="55.5">D</text>
<text x="553.5" y="55.5">D</text>
<text x="2.8" y="163.4">C</text>
<text x="553.5" y="163.4">C</text>
<text x="339.4" y="258.7">SLOT POCKET DIMENSIONS</text>
<text x="344.8" y="264.3">REPEAT OTHER SIDE</text>
<text x="2.9" y="271.4">B</text>
<text x="553.5" y="271.4">B</text>
<text x="2.8" y="379.3">A</text>
<text x="553.5" y="379.3">A</text>
<text x="68.7" y="429.5">4</text>
<text x="208.4" y="429.6">3</text>
<text x="348.1" y="429.6">2</text>
<text x="487.8" y="429.5">1</text>
</g>
<text font-size="3.6" x="419.1" y="394.3">HOWARD HUGHES MEDICAL INSTITUTE</text>
<g font-size="3.5">
<text x="368.6" y="32.5">.250</text>
<text x="94.3" y="40.6">2X .200</text>
<text x="130.3" y="36.5">6X M5x0.8 - 6H ↧ .394 MIN</text>
<text x="130.3" y="41">DRILL ↧ .559 MAX</text>
<text x="368.6" y="39.2">.125</text>
<text x="341.8" y="59.8">CHAMFER .025 X 45°</text>
<text x="84.2" y="65">3X 1.375</text>
<text x="341.7" y="65.4">CHAMFER .025 X 45°</text>
<text x="341.4" y="73.1">CHAMFER .025 X 45°</text>
<text x="73.3" y="87.7">2X 2.550</text>
<text x="421.8" y="114.9">.004</text>
<text x="420.2" y="120">.004</text>
<text x="427.9" y="120">A</text>
<text x="262.6" y="131.2">3X M5x0.8 - 6H THRU</text>
<text x="391.7" y="134.8">.125</text>
<text x="100.8" y="140.9">.215</text>
<text x="337.7" y="149.2">+.0010</text>
<text x="156.6" y="151.7">3.873</text>
<text x="328.4" y="151.1">.1885</text>
<text x="338.3" y="152.7">- .0000</text>
<text x="178.1" y="159.6">5.562</text>
<text x="344.5" y="159.1">A</text>
<text x="347.5" y="159.1">B</text>
<text x="341.6" y="174.4">.094</text>
<text x="444.2" y="185">.400</text>
<text x="451.7" y="183">+.100</text>
<text x="74.7" y="191.1">A</text>
<text x="323.3" y="187.8">4X R.075</text>
<text x="452.3" y="186.6">- .005</text>
<text x="89.9" y="201.2">.004</text>
<text x="88.4" y="206.3">.004</text>
<text x="96.1" y="206.3">A</text>
<text x="318.1" y="207.1">.215</text>
<text x="170" y="212.2">2X 5.127</text>
<text x="138.6" y="219">2X 2.652</text>
<text x="326.3" y="219.5">.1075</text>
<text x="138.6" y="226.3">2.452</text>
<text x="116.9" y="231.7">.675</text>
<text x="48.9" y="242.1">8X ⌀.177 THRU</text>
<text x="64.8" y="256">A</text>
<text x="67.9" y="256">B</text>
<text x="70.8" y="256">C</text>
<text x="16.9" y="280.5">2X 2.425</text>
<text x="25.5" y="288.2">2X 2.250</text>
<text x="293.9" y="291.7">2.375</text>
<text x="34.3" y="295.3">2X 1.875</text>
<text x="42.3" y="305.9">2X .875</text>
<text x="15" y="309">C</text>
<text x="49.7" y="315.5">2X .500</text>
<text x="282.9" y="312.9">2X .70</text>
<text x="60.1" y="326">2X .325</text>
<text x="76.3" y="328.7">.204</text>
<text x="85.8" y="328.7">.129</text>
<text x="261.6" y="328.7">.154</text>
<text x="271.7" y="328.7">2X .375</text>
<text x="98.6" y="334.9">.188</text>
<text x="150.2" y="331.3">+.0010</text>
<text x="150.8" y="334.8">- .0000</text>
<text x="129.2" y="340.6">.250</text>
<text x="157.1" y="340.1">A</text>
<text x="160.1" y="340.1">B</text>
<text x="163.1" y="340.1">C</text>
<text x="279.4" y="339.5">+.001</text>
<text x="280" y="343">- .000</text>
<text x="143.9" y="348.6">2.873</text>
<text x="282.7" y="348.1">A</text>
<text x="285.8" y="348.1">B</text>
<text x="288.7" y="348.1">C</text>
<text x="169.3" y="354.7">4.873</text>
<text x="175.2" y="363.5">5.339</text>
<text x="260" y="363.5">.250</text>
<text x="123.7" y="381.6">B</text>
<text x="354.5" y="381.6">(UNLESS SPECIFIED OTHERWISE)</text>
<text x="352.5" y="390">[SECONDARY UNITS]: MILLIMETERS</text>
<text x="361.1" y="385.8">PRIMARY UNITS: INCHES</text>
<text x="362.3" y="394.1">PRIMARY TOLERANCES:</text>
<text x="361.9" y="397.9">X.X</text>
<text x="386.7" y="398">± 0.020</text>
<text x="361.9" y="402.1">X.XX</text>
<text x="361.9" y="406.3">X.XXX</text>
<text x="386.7" y="402.1">± 0.010</text>
<text x="386.7" y="406.3">± 0.005</text>
<text x="361.9" y="410.5">X.XXXX</text>
<text x="384.7" y="410.5">± 0.0005</text>
<text x="358.4" y="419.7">- DO NOT SCALE DRAWING -</text>
<text x="361.9" y="414.6">ANGULAR</text>
<text x="383.8" y="414.7">± 0.5 DEG</text>
<text x="415.5" y="418.4">SIZE</text>
<text x="461.6" y="418.3">PART NUMBER</text>
<text x="523.9" y="418.3">REV</text>
<text x="537.8" y="418.4">SHEET</text>
<text x="352" y="424.2">THIRD ANGLE PROJECTION:</text>
<text x="536.7" y="423.2">2 OF 2</text>
</g>
<g font-size="3.3">
<text x="227.1" y="22.4">⌀2.050</text>
<text x="233.8" y="30.5">⌀1.200</text>
<text x="239" y="39">⌀1.024</text>
<text x="409.4" y="81.2">⌀(1.024)</text>
<text x="435.4" y="80.8">⌀(2.050)</text>
<text x="423" y="88">⌀(1.200)</text>
<text x="415.4" y="114.9">⏥</text>
<text x="415.4" y="120.6">∥</text>
<text x="328.9" y="159.6">⌖</text>
<text x="333.9" y="159.1">⌀.010</text>
<text x="83.5" y="201.2">⏥</text>
<text x="83.5" y="206.9">∥</text>
<text x="44.3" y="246.5">⌴ ⌀.315 ↧ .300</text>
<text x="52.1" y="251">⌴ FAR SIDE</text>
<text x="49.3" y="256.5">⌖</text>
<text x="54.4" y="256">⌀.014</text>
<text x="138" y="333.2">⌀.1885</text>
<text x="162.5" y="333.2">↧ .40 MIN</text>
<text x="141.6" y="340.6">⌖</text>
<text x="146.6" y="340.1">⌀.010</text>
<text x="267.2" y="341.4">⌀.1885</text>
<text x="289.8" y="341.4">↧ .40 MIN</text>
<text x="267.2" y="348.6">⌖</text>
<text x="272.2" y="348.1">⌀.010</text>
<text x="286.5" y="381.1">NOTICE:</text>
<text x="286.5" y="385">INFORMATION CONTAINED IN THIS</text>
<text x="286.5" y="389">DOCUMENT OR ANY REPRODUCTION</text>
<text x="286.5" y="392.9">THEREOF, IS PROPRIETARY</text>
<text x="286.5" y="396.9">INFORMATION AND PROPERTY OF</text>
<text x="286.5" y="400.9">HOWARD HUGHES MEDICAL INSTITUTE.</text>
<text x="286.5" y="404.9">IT SHALL NOT BE DISCLOSED, COPIED,</text>
<text x="286.5" y="408.9">DUPLICATED OR USED FOR</text>
<text x="286.5" y="412.8">MANUFACTURE, PRODUCTION OR</text>
<text x="286.5" y="416.8">PROCUREMENT, WITHOUT THE EXPRESS</text>
<text x="286.5" y="420.8">WRITTEN PERMISSION OF HOWARD</text>
<text x="286.5" y="424.8">HUGHES MEDICAL INSTITUTE.</text>
</g>
</svg>
